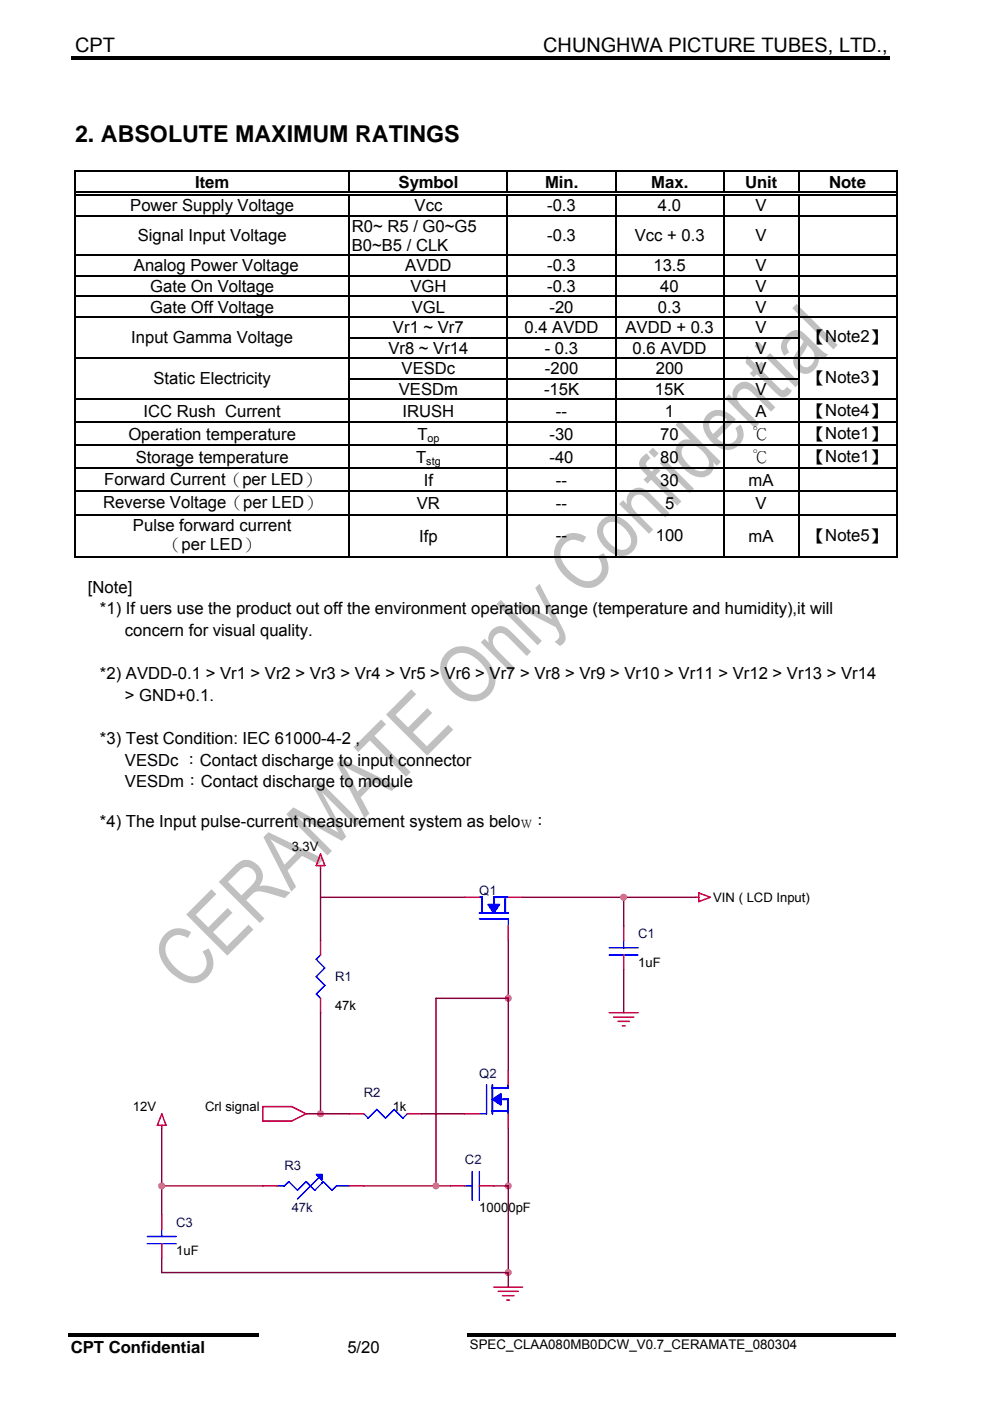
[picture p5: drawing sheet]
<svg xmlns="http://www.w3.org/2000/svg" width="210mm" height="297mm" viewBox="0 0 210 297" stroke-linecap="round" stroke-linejoin="round" font-family="sans-serif">
<path d="M15.2 11.9h82v.8h-82zM97 11.9h91.8v.8h-91.8zM14.5 282.7h40.4v.8h-40.4zM99 282.7h91v.8h-91z" fill="#000"/>
<g fill="#c0c0c0">
<path d="M35.1 198a4.2 4.2 0 0 1 5.4-.4l-.7 1.3a3 3 0 0 0-3.9 .2 3 3 0 0 0-.3 3.9 8.2 8.2 0 0 0 4.9 4 2.99 2.99 0 0 0 2.9-1.4 2.99 2.99 0 0 0-.1-3.3l-.4-.5 1.3-.7a4.5 4.5 0 0 1-.1 5.9 4.5 4.5 0 0 1-5.9 .7 7.9 7.9 0 0 1-4.5-6.9l.4-1.5z" fill-rule="evenodd"/>
<path d="M41.9 191.5l3-3 1 1.1-4.4 4.4 2.7 2.6 4.1-4.1 1 1-4.1 4.1 3 3 4.5-4.6 1 1.1-5.5 5.5-8.7-8.7z" fill-rule="evenodd"/>
<path d="M49.7 183.7a3.3 3.3 0 0 1 5.6 .5 3.1 3.1 0 0 1-.3 3.7 6.6 6.6 0 0 1 4.2 .6l2.4 .7-1.2 1.2-4-1.2a2.69 2.69 0 0 0-3.6 1.1l-.6 .6 3.9 3.8-1 1-8.7-8.7zM48.3 187l2.9 2.9 1.1-1.1a5.3 5.3 0 0 0 2-2.8 2.05 2.05 0 0 0-1.3-2 2.05 2.05 0 0 0-2.3 .6z" fill-rule="evenodd"/>
<path d="M55.9 177.5l1-1.1 11.8 5.7-1.1 1.1-3.5-1.7-1.4 1.3-1.7 1.8 1.8 3.4-1 1.1zM57.3 177.9l3 5.4 2.5-2.5z" fill-rule="evenodd"/>
<path d="M67.5 165.8l.3-.2 8.7 8.7-.9 .9-7.3-7.2 5.1 9.4-.9 .9-9.5-5.3 7.4 7.4-1 1-8.7-8.7 1.5-1.5 9.6 5.3-5.3-9.6z" fill-rule="evenodd"/>
<path d="M71.4 162l1.1-1.1 11.7 5.7-1.1 1.1-3.5-1.8-3.1 3.1 1.8 3.5-1 1zM72.8 162.4l1.1 1.6 1.9 3.8 2.6-2.5z" fill-rule="evenodd"/>
<path d="M77.6 155.8l3.2-3.3 1.1 1.1-2.5 2.4 7.7 7.7-1 1-7.7-7.7-2.4 2.4-1-1z" fill-rule="evenodd"/>
<path d="M87.2 146.2l1.1 1-4.4 4.4 2.7 2.6 4.1-4.1 1 1.1-4.1 4.1 2.9 2.9 4.6-4.5 1 1-5.5 5.5-8.7-8.7z" fill-rule="evenodd"/>
<path d="M94.7 138.3a5.2 5.2 0 0 1 7.2 .2 7 7 0 0 1 3.1 6.5 4.8 4.8 0 0 1-7.5 2.8 8.2 8.2 0 0 1-4.1-6.3l.3-1.7zM95.7 139.3a3.6 3.6 0 0 0 .2 5.1 5.8 5.8 0 0 0 5.2 2.9 3.3 3.3 0 0 0 2-5.3 6.4 6.4 0 0 0-5.6-3.5l-.8 .2z" fill-rule="evenodd"/>
<path d="M104.4 133.5a2.61 2.61 0 0 1 4 .4l4.2 4.3-.9 .9-2.2-2.2a9.7 9.7 0 0 0-3-2.6 1.8 1.8 0 0 0-1.8 .9 1.8 1.8 0 0 0 .3 2.1l4.2 4.3-.9 .9-6.3-6.3 .8-.8 .9 .9a2.61 2.61 0 0 1 .7-2.8z" fill-rule="evenodd"/>
<path d="M105.3 128.1l.9-.9 8.7 8.7-.9 .9z" fill-rule="evenodd"/>
<path d="M109.5 128.7l1-1 6.6 3.6-3.6-6.6 .9-.9 4.4 8.4a4.8 4.8 0 0 1 1 3.8l-.3 .5-.8 .4-1.1-.9a1.43 1.43 0 0 0 .7-2.3 1.77 1.77 0 0 0-1.3-1.2z" fill-rule="evenodd"/>
<path d="M118.9 114.2a4.2 4.2 0 0 1 5.4-.4l-.7 1.3a3 3 0 0 0-3.9 .2 3 3 0 0 0-.3 3.9 8 8 0 0 0 4.9 4 2.98 2.98 0 0 0 2.9-1.4 2.98 2.98 0 0 0-.1-3.3l-.4-.5 1.3-.7a4.5 4.5 0 0 1-.3 6.1 4.5 4.5 0 0 1-6.1 .2 7.8 7.8 0 0 1-4.1-6.6l.4-1.5z" fill-rule="evenodd"/>
<path d="M127.6 110.3a3.7 3.7 0 0 1 5.2 .2 5 5 0 0 1 2.3 4.7 3.4 3.4 0 0 1-5.7 1.8 5.3 5.3 0 0 1-2.6-5.4zM128.5 111.2a2.46 2.46 0 0 0 .4 3.5 3.7 3.7 0 0 0 3.8 1.7 2.21 2.21 0 0 0 .4-3.6 4.4 4.4 0 0 0-3.7-2.1z" fill-rule="evenodd"/>
<path d="M133.7 104.2a2.59 2.59 0 0 1 4.1 .4l4.2 4.2-.9 .9-2.2-2.2a9.8 9.8 0 0 0-3-2.6 1.81 1.81 0 0 0-1.9 1 1.81 1.81 0 0 0 .3 2l4.2 4.4-.9 .9-6.3-6.3 .8-.9 .9 1a2.65 2.65 0 0 1 .7-2.8z" fill-rule="evenodd"/>
<path d="M136.2 96.9l1-.8 .8 1.1a1.22 1.22 0 0 0-.6 1.9l.8 .9 1.1-1.1 .8 .9-1.1 1 5.5 5.5-.9 .9-5.5-5.5-.8 .8-.8-.8 .8-.8-.2-.2a2.98 2.98 0 0 1-1.5-3z" fill-rule="evenodd"/>
<path d="M138.5 94.9l1.2 1.2-.9 .9-1.2-1.2zM140.6 97.5l.3-.2 6.3 6.3-.9 .9-6.3-6.3z" fill-rule="evenodd"/>
<path d="M143.3 90.1l.9-.9 8.7 8.7-.8 .9-.8-.8a2.64 2.64 0 0 1-.9 2.7 2.64 2.64 0 0 1-2.9 .3 6.7 6.7 0 0 1-4.3-5.2 2.53 2.53 0 0 1 3.2-2.6zM145 94.7a2.12 2.12 0 0 0 .2 2.8 4.7 4.7 0 0 0 3.8 2.4 1.79 1.79 0 0 0 1.1-2.9 5.5 5.5 0 0 0-3.8-2.8l-.7 .1z" fill-rule="evenodd"/>
<path d="M150.1 87.8a3.6 3.6 0 0 1 5.2 .4l.8 .8-4 4a2.84 2.84 0 0 0 3.5 .7 2.02 2.02 0 0 0 .4-2.9l1.1-.8a3.5 3.5 0 0 1-.6 4.5 3.5 3.5 0 0 1-4.5 .1 5.6 5.6 0 0 1-2.8-5.1l.3-.9zM151 88.7a2.36 2.36 0 0 0 .3 3.3l2.9-3a2.28 2.28 0 0 0-3.2-.3z" fill-rule="evenodd"/>
<path d="M156.2 81.7a2.58 2.58 0 0 1 4 .4l4.2 4.3-.9 .9-2.2-2.2a9.5 9.5 0 0 0-3-2.6 1.79 1.79 0 0 0-1.8 .9 1.79 1.79 0 0 0 .3 2.1l4.2 4.3-.9 .9-6.3-6.3 .8-.8 .9 .9a2.58 2.58 0 0 1 .7-2.8z" fill-rule="evenodd"/>
<path d="M158.4 75.4l2.2 2.2 .9-.9 .8 .8-.9 .9 1.6 1.6a12.5 12.5 0 0 0 2.9 2.7l.5-.1 .5-.6 1.1 .8a1.93 1.93 0 0 1-2.6 1.2l-4.9-4.7-.6 .7-.9-.8 .7-.7-1.6-1.6z" fill-rule="evenodd"/>
<path d="M160 73.4l.9-.9 1.3 1.2-1 .9zM163.3 74.9l6.3 6.3-.9 .9-6.3-6.3z" fill-rule="evenodd"/>
<path d="M166.8 71.1a2.48 2.48 0 0 1 4.2 0l1.7 1.7a8.2 8.2 0 0 0 3 2.4l-1 .9-.9-.6a3.3 3.3 0 0 1-3.4 3.7 2.8 2.8 0 0 1-2.1-2 2.8 2.8 0 0 1 .9-2.8l1.2-2a1.74 1.74 0 0 0-1.5-1 1.74 1.74 0 0 0-1.6 1l-.4 .9 .1 .6 .4 .8-1.1 .7a3 3 0 0 1 .5-4.3zM171.3 73.2l-.5 1a3.6 3.6 0 0 0-1.2 2.6 1.51 1.51 0 0 0 1.5 1.1 1.51 1.51 0 0 0 1.4-1.1 2.85 2.85 0 0 0-1.2-3.6z" fill-rule="evenodd"/>
<path d="M168 65.3l1-.9 8.7 8.8-.9 .9z" fill-rule="evenodd"/>
</g>
<g fill="#000">
<path d="M15.8 36.1h.2v.3h-.2zM74 36.1h.3v.3h-.3zM107.5 36.1h.3v.3h-.3zM130.5 36.1h.2v.3h-.2zM153.4 36.1h.2v.3h-.2zM169.2 36.1h.3v.3h-.3zM190.1 36.1h.2v.3h-.2zM15.8 40.7h.2v.8h-.2zM15.8 45.6h.2v.2h-.2zM15.8 54h.2v.3h-.2zM15.8 58.4h.2v.2h-.2zM74 41.4l.3 .1z"/>
<path d="M74 40.7h.8v.2h-.8zM74 41.2h.8v.2h-.8zM74 45.6h.3v.2h-.3zM74 54h.3v.3h-.3zM74 58.4h.3v.2h-.3zM107.5 41.4l.3 .1zM107.5 40.7h.8v.2h-.8zM107.5 41.2h.8v.2h-.8zM107.5 45.6h.3v.2h-.3zM107.5 54h.3v.3h-.3zM107.5 58.4h.3v.2h-.3zM130.5 41.4l.2 .1z"/>
<path d="M130.5 40.7h.7v.2h-.7zM130.5 41.2h.7v.2h-.7zM130.5 45.6h.2v.2h-.2zM130.5 54h.2v.3h-.2zM130.5 58.4h.2v.2h-.2zM153.4 41.4l.2 .1zM153.4 40.7h.7v.2h-.7zM153.4 41.2h.7v.2h-.7zM153.4 45.6h.2v.2h-.2zM153.4 54h.2v.3h-.2zM153.4 58.4h.2v.2h-.2zM169.2 41.4l.3 .1z"/>
<path d="M169.2 40.7h.8v.2h-.8zM169.2 41.2h.8v.2h-.8zM169.2 45.6h.3v.2h-.3zM169.2 54h.3v.3h-.3zM169.2 58.4h.3v.2h-.3zM190.1 40.7h.2v.8h-.2zM190.1 45.6h.2v.2h-.2zM190.1 54h.2v.3h-.2zM190.1 58.4h.2v.2h-.2zM15.8 62.7h.2v.3h-.2zM15.8 67.1h.2v.3h-.2zM15.8 71.4h.2v.3h-.2z"/>
<path d="M15.8 75.8h.2v.3h-.2zM74 62.7h.3v.3h-.3zM74 67.1h.3v.3h-.3zM74 71.4h.3v.3h-.3zM74 75.8h.3v.3h-.3zM107.5 62.7h.3v.3h-.3zM107.5 67.1h.3v.3h-.3zM107.5 71.4h.3v.3h-.3zM107.5 75.8h.3v.3h-.3zM130.5 62.7h.2v.3h-.2zM130.5 67.1h.2v.3h-.2zM130.5 71.4h.2v.3h-.2z"/>
<path d="M130.5 75.8h.2v.3h-.2zM153.4 62.7h.2v.3h-.2zM153.4 67.1h.2v.3h-.2zM153.4 71.4h.2v.3h-.2zM153.4 75.8h.2v.3h-.2zM169.2 62.7h.3v.3h-.3zM169.2 67.1h.3v.3h-.3zM169.2 71.4h.3v.3h-.3zM169.2 75.8h.3v.3h-.3zM190.1 62.7h.2v.3h-.2zM190.1 67.1h.2v.3h-.2zM190.1 71.4h.2v.3h-.2z"/>
<path d="M190.1 75.8h.2v.3h-.2zM15.8 80.2h.2v.2h-.2zM15.8 84.5h.2v.3h-.2zM15.8 89.4h.2v.3h-.2zM15.8 94.3h.2v.3h-.2zM15.8 99.2h.2v.3h-.2zM74 80.2h.3v.2h-.3zM74 84.5h.3v.3h-.3zM74 89.4h.3v.3h-.3zM74 94.3h.3v.3h-.3zM74 99.2h.3v.3h-.3zM107.5 80.2h.3v.2h-.3z"/>
<path d="M107.5 84.5h.3v.3h-.3zM107.5 89.4h.3v.3h-.3zM107.5 94.3h.3v.3h-.3zM107.5 99.2h.3v.3h-.3zM130.5 80.2h.2v.2h-.2zM130.5 84.5h.2v.3h-.2zM130.5 89.4h.2v.3h-.2zM130.5 94.3h.2v.3h-.2zM130.5 99.2h.2v.3h-.2zM153.4 80.2h.2v.2h-.2zM153.4 84.5h.2v.3h-.2zM153.4 89.4h.2v.3h-.2z"/>
<path d="M153.4 94.3h.2v.3h-.2zM153.4 99.2h.2v.3h-.2zM169.2 80.2h.3v.2h-.3zM169.2 84.5h.3v.3h-.3zM169.2 89.4h.3v.3h-.3zM169.2 94.3h.3v.3h-.3zM169.2 99.2h.3v.3h-.3zM190.1 80.2h.2v.2h-.2zM190.1 84.5h.2v.3h-.2zM190.1 89.4h.2v.3h-.2zM190.1 94.3h.2v.3h-.2zM190.1 99.2h.2v.3h-.2z"/>
<path d="M15.8 104.1h.2v.3h-.2zM15.8 109h.2v.2h-.2zM74 104.1h.3v.3h-.3zM74 109h.3v.2h-.3zM107.5 104.1h.3v.3h-.3zM107.5 109h.3v.2h-.3zM130.5 104.1h.2v.3h-.2zM130.5 109h.2v.2h-.2zM153.4 104.1h.2v.3h-.2zM153.4 109h.2v.2h-.2zM169.2 104.1h.3v.3h-.3zM169.2 109h.3v.2h-.3z"/>
<path d="M190.1 104.1h.2v.3h-.2zM190.1 109h.2v.2h-.2zM190.1 117.9h.2v.3h-.2z"/>
</g>
<g fill="none" stroke="#000" stroke-width=".25">
<path d="M15.8 36.3h58.2M15.9 36.4v4.3M74.1 36.4v4.3M74.3 36.3h33.2M107.6 36.4v4.3M107.8 36.3h22.7M130.6 36.4v4.3M130.7 36.3h22.7M153.5 36.4v4.3M153.6 36.3h15.6M169.4 36.4v4.3M169.5 36.3h20.6"/>
<path d="M190.2 36.4v4.3M15.9 41.5v4.1M15.9 45.8v8.2M15.9 54.3v4.1M15.9 58.6v4.1M16 40.8h58M16 41.3h58M16 45.7h58M16 54.1h58M16 58.5h58M74.1 41.5v4.1M74.1 45.8v8.2"/>
<path d="M74.1 54.3v4.1M74.1 58.6v4.1M74.3 45.7h33.2M74.3 54.1h33.2M74.3 58.5h33.2M74.8 40.8h32.7M74.8 41.3h32.7M107.6 41.5v4.1M107.6 45.8v8.2M107.6 54.3v4.1M107.6 58.6v4.1M107.8 45.7h22.7"/>
<path d="M107.8 54.1h22.7M107.8 58.5h22.7M108.3 40.8h22.2M108.3 41.3h22.2M130.6 41.5v4.1M130.6 45.8v8.2M130.6 54.3v4.1M130.6 58.6v4.1M130.7 45.7h22.7M130.7 54.1h22.7M130.7 58.5h22.7M131.2 40.8h22.2"/>
<path d="M131.2 41.3h22.2M153.5 41.5v4.1M153.5 45.8v8.2M153.5 54.3v4.1M153.5 58.6v4.1M153.6 45.7h15.6M153.6 54.1h15.6M153.6 58.5h15.6M154.1 40.8h15.1M154.1 41.3h15.1M169.4 41.5v4.1M169.4 45.8v8.2"/>
<path d="M169.4 54.3v4.1M169.4 58.6v4.1M169.5 45.7h20.6M169.5 54.1h20.6M169.5 58.5h20.6M170 40.8h20.1M170 41.3h20.1M190.2 41.5v4.1M190.2 45.8v8.2M190.2 54.3v4.1M190.2 58.6v4.1M15.9 63v4.1"/>
<path d="M15.9 67.4v4M15.9 71.7v4.1M15.9 76.1v4.1M16 62.8h58M16 67.2h58M16 75.9h58M74.1 63v4.1M74.1 67.4v4M74.1 71.7v4.1M74.1 76.1v4.1M74.3 62.8h33.2M74.3 67.2h33.2"/>
<path d="M74.3 71.6h33.2M74.3 75.9h33.2M107.6 63v4.1M107.6 67.4v4M107.6 71.7v4.1M107.6 76.1v4.1M107.8 62.8h22.7M107.8 67.2h22.7M107.8 71.6h22.7M107.8 75.9h22.7M130.6 63v4.1M130.6 67.4v4"/>
<path d="M130.6 71.7v4.1M130.6 76.1v4.1M130.7 62.8h22.7M130.7 67.2h22.7M130.7 71.6h22.7M130.7 75.9h22.7M153.5 63v4.1M153.5 67.4v4M153.5 71.7v4.1M153.5 76.1v4.1M153.6 62.8h15.6M153.6 67.2h15.6"/>
<path d="M153.6 71.6h15.6M153.6 75.9h15.6M169.4 63v4.1M169.4 67.4v4M169.4 71.7v4.1M169.4 76.1v4.1M169.5 62.8h20.6M169.5 67.2h20.6M169.5 75.9h20.6M190.2 63v4.1M190.2 67.4v4M190.2 71.7v4.1"/>
<path d="M190.2 76.1v4.1M15.9 80.4v4.1M15.9 84.8v4.6M15.9 89.7v4.6M15.9 94.6v4.6M15.9 99.5v4.6M16 84.6h58M16 89.5h58M16 94.4h58M16 99.3h58M74.1 80.4v4.1M74.1 84.8v4.6"/>
<path d="M74.1 89.7v4.6M74.1 94.6v4.6M74.1 99.5v4.6M74.3 80.3h33.2M74.3 84.6h33.2M74.3 89.5h33.2M74.3 94.4h33.2M74.3 99.3h33.2M107.6 80.4v4.1M107.6 84.8v4.6M107.6 89.7v4.6M107.6 94.6v4.6"/>
<path d="M107.6 99.5v4.6M107.8 80.3h22.7M107.8 84.6h22.7M107.8 89.5h22.7M107.8 94.4h22.7M107.8 99.3h22.7M130.6 80.4v4.1M130.6 84.8v4.6M130.6 89.7v4.6M130.6 94.6v4.6M130.6 99.5v4.6M130.7 80.3h22.7"/>
<path d="M130.7 84.6h22.7M130.7 89.5h22.7M130.7 94.4h22.7M130.7 99.3h22.7M153.5 80.4v4.1M153.5 84.8v4.6M153.5 89.7v4.6M153.5 94.6v4.6M153.5 99.5v4.6M153.6 80.3h15.6M153.6 84.6h15.6M153.6 89.5h15.6"/>
<path d="M153.6 94.4h15.6M153.6 99.3h15.6M169.4 80.4v4.1M169.4 84.8v4.6M169.4 89.7v4.6M169.4 94.6v4.6M169.4 99.5v4.6M169.5 84.6h20.6M169.5 89.5h20.6M169.5 94.4h20.6M169.5 99.3h20.6M190.2 80.4v4.1"/>
<path d="M190.2 84.8v4.6M190.2 89.7v4.6M190.2 94.6v4.6M190.2 99.5v4.6M15.8 118h58.2M15.9 104.4v4.6M15.9 109.2v9M16 104.2h58M16 109.1h58M74.1 104.4v4.6M74.1 109.2v9M74.3 104.2h33.2"/>
<path d="M74.3 109.1h33.2M74.3 118h33.2M107.6 104.4v4.6M107.6 109.2v9M107.8 104.2h22.7M107.8 109.1h22.7M107.8 118h22.7M130.6 104.4v4.6M130.6 109.2v9M130.7 104.2h22.7M130.7 109.1h22.7M130.7 118h22.7"/>
<path d="M153.5 104.4v4.6M153.5 109.2v9M153.6 104.2h15.6M153.6 109.1h15.6M153.6 118h15.6M169.4 104.4v4.6M169.4 109.2v9M169.5 104.2h20.6M169.5 109.1h20.6M169.5 118h20.6M190.2 104.4v4.6M190.2 109.2v9"/>
</g>
<g fill="none" stroke="#f00" stroke-width=".31">
<path d="M68 181.1l.9 2.4h-1.8zM68 183.5v.6M68 199.4v3.1M98.6 190.2h3.1M107.8 190.2h3M107.8 196.4v3M132.3 196.4v3M147.6 190.2h.6M148.2 189.3l2.5 .9-2.5 1zM68 211.7v3M129.2 214.7h6.2M130.2 215.6h4.2"/>
<path d="M131.1 216.6h2.4M132 217.5h.6M132.3 202.5v3M34.3 236.2l.9 2.4h-1.8zM34.3 238.6v.6M55.7 234.6h6.2l3 1.6-3 1.5h-6.2zM74.1 236.2h3.1M86.4 236.2h3M98.6 236.2h3.1M107.8 227v3M107.8 236.2v3M34.3 257.6v3"/>
<path d="M55.7 251.4h3.1M74.1 251.4h3.1M95.5 251.4h3.1M101.7 251.4h3M34.3 263.7v3M104.7 272.9h6.1M105.7 273.8h4.2M106.6 274.7h2.4M107.5 275.6h.6"/>
</g>
<g fill="none" stroke="#00f" stroke-width=".31">
<path d="M101.7 193.6h6.1M101.7 190.2h.6v3.4M101.7 194.8h6.1v1.6M107.2 190.2v3.4M107.8 190.2h-3.1v1.9M132.3 199.4v1.6M68 202.5l-.9 .9 1.8 1.8-1.8 1.9 1.8 1.8-1.8 1.8 .9 1M129.2 202.5h6.2M129.2 201h6.2M77.2 236.2l.9 .9 1.8-1.9 1.9 1.9 1.8-1.9 1.8 1.9 1-.9M103.2 230v6.2h-1.5M104.4 230v6.2"/>
<path d="M104.4 235.5h3.4M106 233.1h1.8v3.1M107.8 230v.6h-3.4M61.3 250.5l-1 .9h-1.5M61.3 250.5l1.8 1.9 1.8-1.9 1.9 1.9 1.8-1.9M61.3 250.5l-.4 .3M67.7 249.6l-4.6 4.6M68.6 250.5l1.8 1.9 1-1h2.7M68.6 250.5l-.3 .3M98.6 251.4h1.5M100.1 248.4v6.1M101.7 248.4v6.1"/>
<path d="M31.2 263.7h6.2M31.2 262.2h6.2M34.3 260.6v1.6"/>
</g>
<g fill="#00f" stroke="#00f" stroke-width=".31">
<path d="M103.5 191.8h2.5l-1.3 1.8z" fill-rule="evenodd"/>
<path d="M104.4 233.1l1.9-1.2v2.4z" fill-rule="evenodd"/>
<path d="M67.1 249h1.2v1.2z" fill-rule="evenodd"/>
</g>
<g fill="none" stroke="#800040" stroke-width=".31">
<path d="M68 190.2h30.6M68 184.1v15.3M107.8 199.4v27.6M110.8 190.2h36.8M132.3 190.2v6.2M68 214.7v21.5M107.8 211.7h-15.3v39.7M132.3 205.5v9.2M34.3 239.2v18.4M64.9 236.2h9.2M89.4 236.2h9.2M107.8 239.2v33.7"/>
<path d="M34.3 251.4h21.4M77.2 251.4h18.3M104.7 251.4h3.1M34.3 266.7v3.1h73.5"/>
</g>
<g fill="#f0f" stroke="#f0f" stroke-width=".31">
<circle cx="132.3" cy="190.2" r=".61"/>
<circle cx="107.8" cy="211.7" r=".61"/>
<circle cx="68" cy="236.1" r=".6"/>
<circle cx="107.8" cy="251.4" r=".6"/>
<circle cx="92.5" cy="251.4" r=".6"/>
<circle cx="34.3" cy="251.4" r=".6"/>
<circle cx="107.8" cy="269.8" r=".61"/>
</g>
<text font-size="4.9" x="15.9" y="30.1">2. ABSOLUTE MAXIMUM RATINGS</text>
<g font-size="4.2">
<text x="15.9" y="10.9">CPT</text>
<text x="115.2" y="10.9">CHUNGHWA PICTURE TUBES, LTD.,</text>
</g>
<g font-size="3.5">
<text x="41.4" y="39.8">Item</text>
<text x="84.5" y="39.8">Symbol</text>
<text x="115.6" y="39.8">Min.</text>
<text x="138.1" y="39.8">Max.</text>
<text x="158" y="39.8">Unit</text>
<text x="175.9" y="39.8">Note</text>
<text x="27.6" y="44.8">Power Supply Voltage</text>
<text x="87.9" y="44.8">Vcc</text>
<text x="116" y="44.8">-0.3</text>
<text x="139.6" y="44.8">4.0</text>
<text x="160.2" y="44.8">V</text>
<text x="29.2" y="51.2">Signal Input Voltage</text>
<text x="74.6" y="49.1">R0~ R5 / G0~G5</text>
<text x="74.6" y="53.2">B0~B5 / CLK</text>
<text x="116.1" y="51.2">-0.3</text>
<text x="134.6" y="51.2">Vcc + 0.3</text>
<text x="160.2" y="51.2">V</text>
<text x="28.4" y="57.6">Analog Power Voltage</text>
<text x="86" y="57.6">AVDD</text>
<text x="116.1" y="57.6">-0.3</text>
<text x="138.6" y="57.6">13.5</text>
<text x="160.2" y="57.6">V</text>
<text x="31.9" y="61.9">Gate On Voltage</text>
<text x="87" y="61.9">VGH</text>
<text x="116.1" y="61.9">-0.3</text>
<text x="140.1" y="61.9">40</text>
<text x="160.2" y="61.9">V</text>
<text x="31.9" y="66.3">Gate Off Voltage</text>
<text x="83.4" y="70.6">Vr1 ~ Vr7</text>
<text x="87.3" y="66.3">VGL</text>
<text x="111.2" y="70.6">0.4 AVDD</text>
<text x="116.5" y="66.3">-20</text>
<text x="132.7" y="70.6">AVDD + 0.3</text>
<text x="139.6" y="66.3">0.3</text>
<text x="160.2" y="66.3">V</text>
<text x="160.3" y="70.6">V</text>
<text x="27.8" y="72.7">Input Gamma Voltage</text>
<text x="82.4" y="75">Vr8 ~ Vr14</text>
<text x="115.6" y="75">- 0.3</text>
<text x="134.2" y="75">0.6 AVDD</text>
<text x="160.3" y="75">V</text>
<text x="171.5" y="72.5">【Note2】</text>
<text x="32.6" y="81.4">Static Electricity</text>
<text x="84.6" y="83.7">VESDm</text>
<text x="85.2" y="79.4">VESDc</text>
<text x="115.4" y="83.7">-15K</text>
<text x="115.6" y="79.4">-200</text>
<text x="138.9" y="83.7">15K</text>
<text x="139.1" y="79.4">200</text>
<text x="160.2" y="83.7">V</text>
<text x="160.2" y="79.4">V</text>
<text x="171.5" y="81.2">【Note3】</text>
<text x="30.5" y="88.3">ICC Rush Current</text>
<text x="85.3" y="88.3">IRUSH</text>
<text x="117.9" y="88.3">--</text>
<text x="141" y="88.3">1</text>
<text x="160.2" y="88.3">A</text>
<text x="171.5" y="88.2">【Note4】</text>
<text x="27.2" y="93.2">Operation temperature</text>
<text x="88.5" y="93.2">T</text>
<text x="116.5" y="93.2">-30</text>
<text x="140.1" y="93.2">70</text>
<text x="159.6" y="93">℃</text>
<text x="171.5" y="93">【Note1】</text>
<text x="28.8" y="98.1">Storage temperature</text>
<text x="88.3" y="98.1">T</text>
<text x="116.5" y="98.1">-40</text>
<text x="140.1" y="98.1">80</text>
<text x="159.6" y="97.9">℃</text>
<text x="171.5" y="97.9">【Note1】</text>
<text x="21.9" y="107.7">Reverse Voltage（per LED）</text>
<text x="22.1" y="102.8">Forward Current（per LED）</text>
<text x="88.4" y="107.9">VR</text>
<text x="89.9" y="103">If</text>
<text x="117.9" y="103">--</text>
<text x="117.9" y="107.9">--</text>
<text x="140.1" y="103">30</text>
<text x="141.1" y="107.9">5</text>
<text x="158.8" y="103">mA</text>
<text x="160.3" y="107.9">V</text>
<text x="28.2" y="112.5">Pulse forward current</text>
<text x="35" y="116.7">（per LED）</text>
<text x="88.9" y="114.8">Ifp</text>
<text x="117.9" y="114.8">--</text>
<text x="139.1" y="114.8">100</text>
<text x="158.8" y="114.8">mA</text>
<text x="171.5" y="114.6">【Note5】</text>
<text x="18.6" y="125.7">[Note]</text>
<text x="21.2" y="130.2">*1) If uers use the product out off the environment operation range (temperature and humidity),it will</text>
<text x="26.5" y="134.7">concern for visual quality.</text>
<text x="21.2" y="143.9">*2) AVDD-0.1 &gt; Vr1 &gt; Vr2 &gt; Vr3 &gt; Vr4 &gt; Vr5 &gt; Vr6 &gt; Vr7 &gt; Vr8 &gt; Vr9 &gt; Vr10 &gt; Vr11 &gt; Vr12 &gt; Vr13 &gt; Vr14</text>
<text x="26.5" y="148.5">&gt; GND+0.1.</text>
<text x="21.2" y="157.7">*3) Test Condition: IEC 61000-4-2 ,</text>
<text x="26.5" y="166.9">VESDm：Contact discharge to module</text>
<text x="26.5" y="162.3">VESDc ：Contact discharge to input connector</text>
<text x="21.2" y="175.2">*4) The Input pulse-current measurement system as below：</text>
<text x="15" y="286.9">CPT Confidential</text>
<text x="73.7" y="286.8">5/20</text>
</g>
<g font-size="2.8">
<text x="61.9" y="180.5">3.3V</text>
<text x="151.3" y="191.2">VIN ( LCD Input)</text>
<text x="135.4" y="205">1uF</text>
<text x="71.1" y="214.1">47k</text>
<text x="28.2" y="235.6">12V</text>
<text x="43.5" y="235.6">Crl signal</text>
<text x="83.3" y="235.6">1k</text>
<text x="101.7" y="257">10000pF</text>
<text x="37.4" y="266.2">1uF</text>
<text x="99.7" y="286.1">SPEC_CLAA080MB0DCW_V0.7_CERAMATE_080304</text>
</g>
<g font-size="2.8" fill="#000080">
<text x="101.7" y="189.7">Q1</text>
<text x="135.4" y="198.8">C1</text>
<text x="71.1" y="208">R1</text>
<text x="77.2" y="232.5">R2</text>
<text x="101.7" y="228.5">Q2</text>
<text x="60.3" y="248.1">R3</text>
<text x="98.6" y="246.9">C2</text>
<text x="61.9" y="257">47k</text>
<text x="37.4" y="260.1">C3</text>
</g>
<g font-size="2.3">
<text x="90.7" y="93.7">op</text>
<text x="90.4" y="98.6">stg</text>
</g>
</svg>
